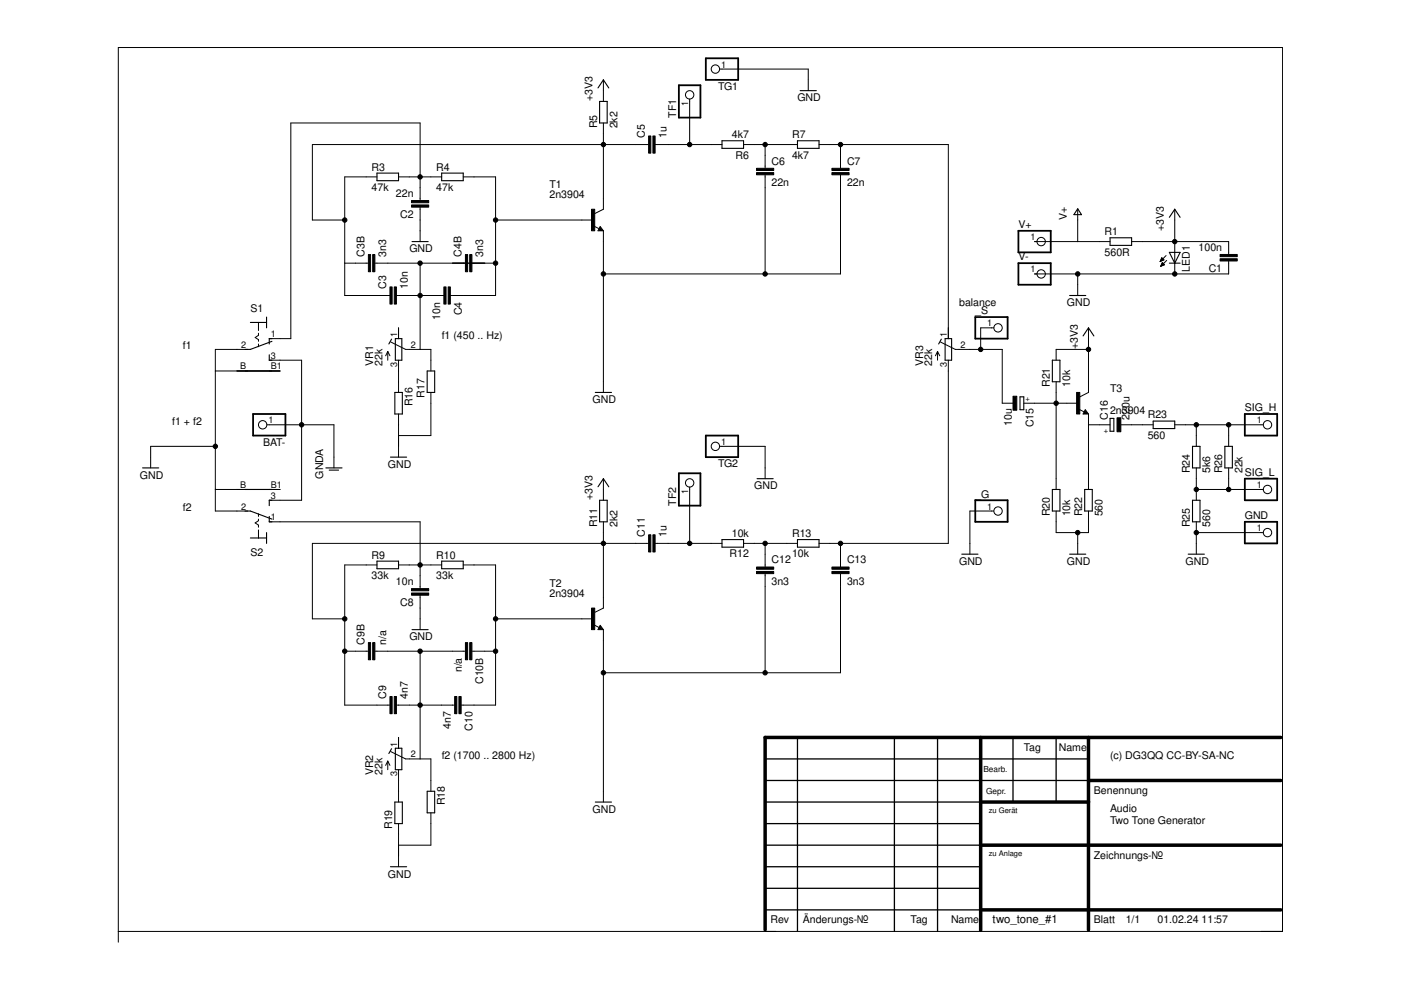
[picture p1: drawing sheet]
<svg xmlns="http://www.w3.org/2000/svg" width="297mm" height="210mm" viewBox="0 0 297 210" stroke-linecap="round" stroke-linejoin="round" font-family="sans-serif">
<g fill="none" stroke="#000" stroke-width=".21">
<path d="M127.9 16.9v4.6M152.6 14.6h18.8v4.6M79.9 37.5h-6.8v25.2h9.6M84.5 37.5h9.1M98.2 37.5h6.9v25.2h-9.6M127.9 26.1v18.3l-1.8 .9M137.5 30.6h-71.3v16.1h6.9M138.9 30.6h14.2M146.2 21v9.6M157.6 30.6h11.5M162.2 30.6v5.1M162.2 37v21.1"/>
<path d="M173.7 30.6h27.4v41.2M178.2 37v21.1h-50.3M178.2 30.6v5.1M73.1 55.8h5M79.5 55.8h25.6M89.1 42.5v-16.4h-27.4v45.7h-4.6M89.1 43.9v7.3M89.1 55.8v18.3M105.1 46.7h20.5M125.9 47.9l1.1 .6M127.3 48l.6 .9h-1.1zM127.9 48.9v34.3"/>
<path d="M219.4 51.2h16M228.5 44.4v6.8M228.5 58.1v4.6M239.9 51.2h20.6v2.8M246 55.4h.1M246 55.3h.2M246.1 55.2h.4M246.1 55.1h.6M246.1 56.4h.2M246.2 55h.5M246.2 56.3h.3M246.2 54.9h.4"/>
<path d="M246.2 56.2h.6M246.3 54.8h.2M246.3 56.1h.5M246.3 54.7h.1M246.3 54.7l.5 .4-.8 .4zM246.3 56h.4M246.4 55.9h.2M246.4 55.8h.1M246.4 55.7l.5 .4-.8 .4zM247.2 54.2l-1.2 1.3M247.4 55.2l-1.3 1.3M249.1 44.4v13.7"/>
<path d="M260.5 55.3v2.8h-41.1M45.7 78.7h13.7M52.5 74.1h-6.8v34.3h6.8M54.8 68.4v1.7M54.8 70.7v.4l-.7 .5 .7 .4v.4M54.8 72.9v.6M57.1 76.4h6.8v29.7h-6.8M82.2 74.5v1.9M82.2 74.5l-.4 .9M82.2 74.5l.5 .9M82.8 72.5l3.2 1.6h5.4v4.6M84.1 62.7h10"/>
<path d="M84.5 69.5v2.3M84.5 76.4v6.8M198.8 74.5v1.9M198.8 74.5l-.5 .9M198.8 74.5l.4 .9M199.4 72.5l3.1 1.6h10v11.4h2.3M201.1 76.4v38.8h-27.4M210.7 69.5h-2.8v4.6M230.8 74.1h-6.9v2.3M230.8 69.5v13.7l-1.8 .9M45.7 94.6h-13.8v4.6M56.6 90.1h14.2v9.1"/>
<path d="M84.5 87.8v9.1M91.4 83.2v9.2h-6.9M152.6 94.6h9.6v6.9M217.1 85.5h11.4M223.9 80.9v22.9M228.8 86.8l1.1 .5M230.1 86.9l.7 .9h-1.2zM230.8 90.1h4.6M230.8 87.8v16M237.6 90.1h6.9M249.1 90.1h18.7M253.6 90.1v4.5"/>
<path d="M253.6 99.2v6.9M260.5 90.1v4.5M260.5 99.2v4.6M45.7 103.8h13.7M54.8 108.9v.6M54.8 110.1v.3l-.7 .5 .7 .4v.5M54.8 112.4v1.7M57.1 110.6h32v14.2M79.9 119.8h-6.8v29.7h9.6M84.5 119.8h9.1M98.2 119.8h6.9v29.7h-7.3M127.9 101.5v4.6"/>
<path d="M127.9 110.6v18.3l-1.8 .9M137.5 115.2h-71.3v16h6.9M138.9 115.2h14.2M146.2 103.3v11.9M157.6 115.2h11.5M162.2 115.2v5M178.2 115.2v5M210.7 108.4h-5.1v9.1M223.9 108.4v4.5h6.9v-4.5M228.5 112.9v4.6M253.6 103.8h14.2M253.6 112.9h14.2"/>
<path d="M253.6 110.6v6.9M73.1 138.1h5M79.5 138.1h19.2M89.1 126.2v7.3M89.1 138.1v22.8M100.1 138.1h5M105.1 131.2h20.5M125.9 132.5l1.1 .6M127.3 132.6l.6 .9h-1.1zM127.9 133.5v36.6M162.2 121.6v21M178.2 121.6v21h-50.3"/>
<path d="M82.8 159.3l3.2 1.6h5.4v6.9M84.1 149.5h12.3M84.5 156.4v2.2M82.2 161.4v1.8M82.2 161.4l-.4 .9M82.2 161.4l.5 .9M84.5 163.2v6.9M84.5 174.6v9.2M91.4 172.3v6.9h-6.9M25.1 197.5h246.8v-187.4h-246.8v189.7"/>
<circle cx="151.7" cy="14.6" r=".89"/>
<circle cx="146.2" cy="20.1" r=".89"/>
<circle cx="220.7" cy="58.1" r=".89"/>
<circle cx="220.7" cy="51.2" r=".89"/>
<circle cx="211.6" cy="69.5" r=".89"/>
<circle cx="55.7" cy="90.1" r=".89"/>
<circle cx="151.7" cy="94.6" r=".89"/>
<circle cx="268.7" cy="90.1" r=".89"/>
<circle cx="146.2" cy="102.4" r=".89"/>
<circle cx="211.6" cy="108.4" r=".89"/>
<circle cx="268.7" cy="103.8" r=".89"/>
<circle cx="268.7" cy="112.9" r=".89"/>
</g>
<g fill="#000" stroke="#000" stroke-width=".21">
<path d="M137.5 28.8h.5v3.7h-.5zM138.4 28.8h.5v3.7h-.5zM160.4 36.6h3.6v.5h-3.6zM160.4 35.7h3.6v.5h-3.6zM176.4 36.6h3.6v.5h-3.6zM176.4 35.7h3.6v.5h-3.6zM78.1 54h.5v3.6h-.5zM79 54h.5v3.6h-.5zM87.2 42.5h3.7v.5h-3.7zM87.2 43.5h3.7v.4h-3.7zM98.7 54h.4v3.6h-.4zM99.6 54h.5v3.6h-.5z"/>
<path d="M125.4 44.4h.7v4.5h-.7zM258.7 54h3.6v.4h-3.6zM258.7 54.9h3.6v.4h-3.6zM82.7 60.8h.4v3.7h-.4zM83.6 60.8h.5v3.7h-.5zM94.1 60.8h.5v3.7h-.5zM95 60.8h.5v3.7h-.5zM214.8 84h.8v3h-.8zM228.3 83.2h.6v4.6h-.6zM236.8 88.6h.8v2.9h-.8zM137.5 113.4h.5v3.6h-.5zM138.4 113.4h.5v3.6h-.5z"/>
<path d="M78.1 136.2h.5v3.7h-.5zM79 136.2h.5v3.7h-.5zM87.2 124.8h3.7v.5h-3.7zM87.2 125.7h3.7v.5h-3.7zM98.7 136.2h.4v3.7h-.4zM99.6 136.2h.5v3.7h-.5zM125.4 128.9h.7v4.6h-.7zM160.4 121.2h3.6v.4h-3.6zM160.4 120.2h3.6v.5h-3.6zM176.4 121.2h3.6v.4h-3.6zM176.4 120.2h3.6v.5h-3.6zM82.7 147.7h.4v3.6h-.4z"/>
<path d="M83.6 147.7h.5v3.6h-.5zM96.4 147.7h.5v3.6h-.5zM97.3 147.7h.5v3.6h-.5z"/>
</g>
<g fill="none" stroke="#000" stroke-width=".23">
<path d="M126.8 18.6l1.1-1.7 1.2 1.7M169.7 19.2h3.4M79.9 36.7h4.6v1.6h-4.6zM93.6 36.7h4.6v1.6h-4.6zM127.1 21.5h1.6v4.6h-1.6zM153.1 29.8h4.5v1.7h-4.5zM169.1 29.8h4.6v1.7h-4.6zM87.4 51.2h3.4M127.3 48.5l.1 .2h-.4l.3-.4 .4 .5h-.7M228.5 44.3l.8 1.2h-1.6zM235.4 50.4h4.5v1.6h-4.5zM247.9 46.1l1.2-1.7 1.1 1.7"/>
<path d="M247.9 53.5h2.3l-1.1 2.3zM247.9 55.8h2.3M51.9 78.7h5.8M53.1 68.4h3.4M56.5 67.2v2.3M57.1 75.2v1.2h.6M57.7 71.8h-.6v1.1M57.7 72.4l-4.6 1.7h-1.2M83 71.9l-.6 1M83.8 71.8h1.4v4.6h-1.4zM90.6 78.7h1.6v4.5h-1.6zM199.6 71.9l-.6 1"/>
<path d="M200.4 71.8h1.4v4.6h-1.4zM223.1 76.4h1.6v4.5h-1.6zM226.8 62.7h3.4M229.6 71.2l1.2-1.7 1.1 1.7M30.2 99.2h3.5M69.1 99.2h3.4M69.8 99.7h2M82.8 96.9h3.4M83.7 83.2h1.6v4.6h-1.6zM126.2 83.2h3.4M216.3 84.1h.8v2.8h-.8zM230.1 87.3l.1 .3h-.3l.2-.5 .4 .6h-.6"/>
<path d="M235.4 88.7h.8v2.7h-.8zM244.5 89.3h4.6v1.6h-4.6zM252.8 94.6h1.6v4.6h-1.6zM259.7 94.6h1.6v4.6h-1.6zM51.9 108.4h1.2l4.6 1.7M51.9 103.8h5.8M53.1 114.1h3.4M56.5 112.9v2.3M57.1 109.5v1.1h.6M57.7 106.1h-.6v1.1M79.9 119h4.6v1.6h-4.6zM93.6 119h4.6v1.6h-4.6z"/>
<path d="M126.8 103.2l1.1-1.7 1.2 1.7M127.1 106.1h1.6v4.5h-1.6zM153.1 114.4h4.5v1.6h-4.5zM160.5 101.5h3.4M169.1 114.4h4.6v1.6h-4.6zM203.9 117.5h3.4M223.1 103.8h1.6v4.6h-1.6zM226.8 117.5h3.4M230 103.8h1.6v4.6h-1.6zM251.9 117.5h3.5M252.8 106.1h1.6v4.5h-1.6zM87.4 133.5h3.4"/>
<path d="M127.3 133l.1 .3h-.4l.3-.5 .4 .6h-.7M83 158.7l-.6 1.1M83.8 158.6h1.4v4.6h-1.4zM83.7 170.1h1.6v4.5h-1.6zM90.6 167.8h1.6v4.5h-1.6zM126.2 170.1h3.4M82.8 183.8h3.4M207.9 197.3v.2"/>
</g>
<path d="M143.9 18.1h4.6v6.8h-4.6zM149.6 12.4h6.9v4.5h-6.9zM215.9 48.9h6.9v4.6h-6.9zM215.9 55.8h6.9v4.6h-6.9zM206.8 67.2h6.8v4.6h-6.8zM53.7 87.8h6.8v4.6h-6.8zM149.6 92.4h6.9v4.5h-6.9zM263.9 87.8h6.9v4.6h-6.9zM143.9 100.4h4.6v6.8h-4.6zM206.8 106.1h6.8v4.5h-6.8zM263.9 101.5h6.9v4.6h-6.9zM263.9 110.6h6.9v4.6h-6.9z" fill="none" stroke="#000" stroke-width=".38"/>
<g fill="none" stroke="#000" stroke-width=".28">
<path d="M169.1 156.4v41M189.6 156.4v41.1M198.8 156.4v41.1M214.8 156.4v13.7M223.9 156.4v13.7M162.2 160.9h68.6M162.2 165.5h68.6M162.2 170.1h45.7M162.2 174.6h45.7M162.2 179.2h45.7M162.2 183.8h45.7M162.2 188.3h45.7"/>
<path d="M162.2 192.9h45.7"/>
</g>
<path d="M207.9 156.4v40.9M230.8 156.4v40.7M271.6 156.4h-109.4v40.7M207.9 170.1h22.9M207.9 179.2h63.7M230.8 165.5h40.8M207.9 192.9h63.7" fill="none" stroke="#000" stroke-width=".74"/>
<g fill="#000" stroke="#000" stroke-width=".21">
<circle cx="89.1" cy="37.5" r=".47"/>
<circle cx="127.9" cy="30.6" r=".47"/>
<circle cx="146.2" cy="30.6" r=".47"/>
<circle cx="162.2" cy="30.6" r=".47"/>
<circle cx="178.2" cy="30.6" r=".47"/>
<circle cx="73.1" cy="46.7" r=".47"/>
<circle cx="89.1" cy="55.8" r=".47"/>
<circle cx="105.1" cy="55.8" r=".47"/>
<circle cx="105.1" cy="46.7" r=".47"/>
<circle cx="127.9" cy="58.1" r=".47"/>
<circle cx="162.2" cy="58.1" r=".47"/>
<circle cx="228.5" cy="58.1" r=".47"/>
<circle cx="249.1" cy="58.1" r=".47"/>
<circle cx="249.1" cy="51.2" r=".47"/>
<circle cx="89.1" cy="62.7" r=".47"/>
<circle cx="207.9" cy="74.1" r=".47"/>
<circle cx="230.8" cy="74.1" r=".47"/>
<circle cx="45.7" cy="94.6" r=".47"/>
<circle cx="63.9" cy="90.1" r=".47"/>
<circle cx="223.9" cy="85.5" r=".47"/>
<circle cx="253.6" cy="90.1" r=".47"/>
<circle cx="260.5" cy="90.1" r=".47"/>
<circle cx="89.1" cy="119.8" r=".47"/>
<circle cx="127.9" cy="115.2" r=".47"/>
<circle cx="146.2" cy="115.2" r=".47"/>
<circle cx="162.2" cy="115.2" r=".47"/>
<circle cx="178.2" cy="115.2" r=".47"/>
<circle cx="228.5" cy="112.9" r=".47"/>
<circle cx="253.6" cy="112.9" r=".47"/>
<circle cx="253.6" cy="103.8" r=".47"/>
<circle cx="260.5" cy="103.8" r=".47"/>
<circle cx="73.1" cy="131.2" r=".47"/>
<circle cx="73.1" cy="138.1" r=".47"/>
<circle cx="89.1" cy="138.1" r=".47"/>
<circle cx="105.1" cy="138.1" r=".47"/>
<circle cx="105.1" cy="131.2" r=".47"/>
<circle cx="89.1" cy="149.5" r=".47"/>
<circle cx="127.9" cy="142.6" r=".47"/>
<circle cx="162.2" cy="142.6" r=".47"/>
</g>
<text font-size="2.4" x="210.4" y="195.8">two_tone_#1</text>
<g font-size="2.2">
<text x="125.6" y="21.5" transform="rotate(-90 125.6 21.5)">+3V3</text>
<text x="152.2" y="19.1">TG1</text>
<text x="169.1" y="21.5">GND</text>
<text x="126.6" y="27.2" transform="rotate(-90 126.6 27.2)">R5</text>
<text x="130.9" y="27.2" transform="rotate(-90 130.9 27.2)">2k2</text>
<text x="136.7" y="29.3" transform="rotate(-90 136.7 29.3)">C5</text>
<text x="141.3" y="29.3" transform="rotate(-90 141.3 29.3)">1u</text>
<text x="143.4" y="24.9" transform="rotate(-90 143.4 24.9)">TF1</text>
<text x="155.2" y="29.3">4k7</text>
<text x="167.9" y="29.3">R7</text>
<text x="155.9" y="33.6">R6</text>
<text x="163.6" y="34.9">C6</text>
<text x="167.9" y="33.6">4k7</text>
<text x="179.6" y="34.9">C7</text>
<text x="78.8" y="40.5">47k</text>
<text x="78.8" y="36.2">R3</text>
<text x="84" y="41.7">22n</text>
<text x="92.5" y="40.5">47k</text>
<text x="92.5" y="36.2">R4</text>
<text x="116.5" y="39.8">T1</text>
<text x="163.6" y="39.5">22n</text>
<text x="179.6" y="39.5">22n</text>
<text x="84.8" y="46.3">C2</text>
<text x="116.5" y="42.1">2n3904</text>
<text x="226.2" y="46.7" transform="rotate(-90 226.2 46.7)">V+</text>
<text x="86.8" y="53.5">GND</text>
<text x="215.9" y="48.4">V+</text>
<text x="234.2" y="49.9">R1</text>
<text x="246.8" y="48.9" transform="rotate(-90 246.8 48.9)">+3V3</text>
<text x="254.1" y="53.2">100n</text>
<text x="77.3" y="54.4" transform="rotate(-90 77.3 54.4)">C3B</text>
<text x="81.9" y="54.4" transform="rotate(-90 81.9 54.4)">3n3</text>
<text x="97.9" y="54.4" transform="rotate(-90 97.9 54.4)">C4B</text>
<text x="102.4" y="54.4" transform="rotate(-90 102.4 54.4)">3n3</text>
<text x="215.9" y="55.2">V-</text>
<text x="234.2" y="54.2">560R</text>
<text x="252.3" y="57.6" transform="rotate(-90 252.3 57.6)">LED1</text>
<text x="256.3" y="57.7">C1</text>
<text x="81.9" y="61.3" transform="rotate(-90 81.9 61.3)">C3</text>
<text x="86.4" y="61.3" transform="rotate(-90 86.4 61.3)">10n</text>
<text x="203.4" y="64.9">balance</text>
<text x="226.2" y="64.9">GND</text>
<text x="53.1" y="66.1">S1</text>
<text x="93.3" y="67.8" transform="rotate(-90 93.3 67.8)">10n</text>
<text x="93.6" y="71.8">f1 (450 .. Hz)</text>
<text x="97.9" y="66.9" transform="rotate(-90 97.9 66.9)">C4</text>
<text x="206.8" y="66.6">_S</text>
<text x="38.8" y="74.1">f1</text>
<text x="79.1" y="77.5" transform="rotate(-90 79.1 77.5)">VR1</text>
<text x="81.1" y="77.5" transform="rotate(-90 81.1 77.5)">22k</text>
<text x="195.7" y="77.5" transform="rotate(-90 195.7 77.5)">VR3</text>
<text x="197.6" y="77.5" transform="rotate(-90 197.6 77.5)">22k</text>
<text x="228.5" y="74.1" transform="rotate(-90 228.5 74.1)">+3V3</text>
<text x="222.6" y="82.1" transform="rotate(-90 222.6 82.1)">R21</text>
<text x="226.9" y="82.1" transform="rotate(-90 226.9 82.1)">10k</text>
<text x="235.3" y="83.2">T3</text>
<text x="87.5" y="86.2" transform="rotate(-90 87.5 86.2)">R16</text>
<text x="90" y="84.4" transform="rotate(-90 90 84.4)">R17</text>
<text x="125.6" y="85.5">GND</text>
<text x="234.9" y="89" transform="rotate(-90 234.9 89)">C16</text>
<text x="235.3" y="87.8">2n3904</text>
<text x="239.5" y="89" transform="rotate(-90 239.5 89)">220u</text>
<text x="243.3" y="88.7">R23</text>
<text x="263.9" y="87.2">SIG_H</text>
<text x="36.5" y="90.1">f1 + f2</text>
<text x="55.8" y="94.5">BAT-</text>
<text x="214.5" y="90.3" transform="rotate(-90 214.5 90.3)">10u</text>
<text x="219.1" y="90.6" transform="rotate(-90 219.1 90.6)">C15</text>
<text x="243.3" y="93">560</text>
<text x="29.7" y="101.5">GND</text>
<text x="68.5" y="101.5" transform="rotate(-90 68.5 101.5)">GNDA</text>
<text x="82.2" y="99.2">GND</text>
<text x="152.2" y="99.1">TG2</text>
<text x="252.3" y="100.4" transform="rotate(-90 252.3 100.4)">R24</text>
<text x="256.6" y="100.4" transform="rotate(-90 256.6 100.4)">5k6</text>
<text x="259.1" y="100.4" transform="rotate(-90 259.1 100.4)">R26</text>
<text x="263.5" y="100.4" transform="rotate(-90 263.5 100.4)">22k</text>
<text x="263.9" y="100.9">SIG_L</text>
<text x="125.6" y="106.1" transform="rotate(-90 125.6 106.1)">+3V3</text>
<text x="143.4" y="107.2" transform="rotate(-90 143.4 107.2)">TF2</text>
<text x="159.9" y="103.8">GND</text>
<text x="206.8" y="105.5">_G</text>
<text x="38.8" y="108.4">f2</text>
<text x="126.6" y="111.8" transform="rotate(-90 126.6 111.8)">R11</text>
<text x="130.9" y="111.8" transform="rotate(-90 130.9 111.8)">2k2</text>
<text x="136.7" y="113.8" transform="rotate(-90 136.7 113.8)">C11</text>
<text x="141.3" y="113.8" transform="rotate(-90 141.3 113.8)">1u</text>
<text x="155.2" y="113.8">10k</text>
<text x="167.9" y="113.9">R13</text>
<text x="222.6" y="109.5" transform="rotate(-90 222.6 109.5)">R20</text>
<text x="226.9" y="109.5" transform="rotate(-90 226.9 109.5)">10k</text>
<text x="229.4" y="109.5" transform="rotate(-90 229.4 109.5)">R22</text>
<text x="233.7" y="109.5" transform="rotate(-90 233.7 109.5)">560</text>
<text x="252.3" y="111.8" transform="rotate(-90 252.3 111.8)">R25</text>
<text x="256.6" y="111.8" transform="rotate(-90 256.6 111.8)">560</text>
<text x="263.9" y="110.1">GND</text>
<text x="53.1" y="118">S2</text>
<text x="78.8" y="118.4">R9</text>
<text x="92.5" y="118.4">R10</text>
<text x="154.7" y="118.2">R12</text>
<text x="163.6" y="119.4">C12</text>
<text x="167.9" y="118.2">10k</text>
<text x="179.6" y="119.4">C13</text>
<text x="203.4" y="119.8">GND</text>
<text x="226.2" y="119.8">GND</text>
<text x="251.3" y="119.8">GND</text>
<text x="78.8" y="122.8">33k</text>
<text x="84" y="124">10n</text>
<text x="92.5" y="122.8">33k</text>
<text x="116.5" y="124.4">T2</text>
<text x="163.6" y="124">3n3</text>
<text x="179.6" y="124">3n3</text>
<text x="84.8" y="128.6">C8</text>
<text x="116.5" y="126.6">2n3904</text>
<text x="77.3" y="136.7" transform="rotate(-90 77.3 136.7)">C9B</text>
<text x="81.9" y="136.7" transform="rotate(-90 81.9 136.7)">n/a</text>
<text x="86.8" y="135.8">GND</text>
<text x="97.9" y="142.5" transform="rotate(-90 97.9 142.5)">n/a</text>
<text x="81.9" y="148.1" transform="rotate(-90 81.9 148.1)">C9</text>
<text x="86.4" y="148.1" transform="rotate(-90 86.4 148.1)">4n7</text>
<text x="102.5" y="145" transform="rotate(-90 102.5 145)">C10B</text>
<text x="95.6" y="154.6" transform="rotate(-90 95.6 154.6)">4n7</text>
<text x="100.2" y="155" transform="rotate(-90 100.2 155)">C10</text>
<text x="93.6" y="160.9">f2 (1700 .. 2800 Hz)</text>
<text x="217.1" y="159.2">Tag</text>
<text x="224.5" y="159.2">Name</text>
<text x="235.3" y="160.9">(c) DG3QQ CC-BY-SA-NC</text>
<text x="79.1" y="164.3" transform="rotate(-90 79.1 164.3)">VR2</text>
<text x="81.1" y="164.3" transform="rotate(-90 81.1 164.3)">22k</text>
<text x="94.3" y="170.7" transform="rotate(-90 94.3 170.7)">R18</text>
<text x="125.6" y="172.3">GND</text>
<text x="231.9" y="168.3">Benennung</text>
<text x="235.3" y="172.2">Audio</text>
<text x="83.2" y="175.8" transform="rotate(-90 83.2 175.8)">R19</text>
<text x="235.3" y="174.6">Two Tone Generator</text>
<text x="231.9" y="182.1">Zeichnungs-№</text>
<text x="82.2" y="186.1">GND</text>
<text x="163.4" y="195.8">Rev</text>
<text x="170.2" y="195.8">Änderungs-№</text>
<text x="193.1" y="195.8">Tag</text>
<text x="201.6" y="195.8">Name</text>
<text x="231.9" y="195.8">Blatt</text>
<text x="238.7" y="195.8">1/1</text>
<text x="245.4" y="195.8">01.02.24</text>
<text x="254.8" y="195.8">11:57</text>
</g>
<g font-size="1.9">
<text x="152.9" y="14.3">1</text>
<text x="145.9" y="22.4" transform="rotate(-90 145.9 22.4)">1</text>
<text x="218.5" y="50.9">1</text>
<text x="218.5" y="57.8">1</text>
<text x="57.4" y="71.5">1</text>
<text x="84.2" y="71.5" transform="rotate(-90 84.2 71.5)">1</text>
<text x="200.7" y="71.5" transform="rotate(-90 200.7 71.5)">1</text>
<text x="209.3" y="69.2">1</text>
<text x="51.1" y="73.8">2</text>
<text x="57.4" y="76">3</text>
<text x="84.2" y="77.8" transform="rotate(-90 84.2 77.8)">3</text>
<text x="87.1" y="73.8">2</text>
<text x="200.7" y="77.8" transform="rotate(-90 200.7 77.8)">3</text>
<text x="203.7" y="73.8">2</text>
<text x="50.9" y="78.3">B</text>
<text x="57.4" y="78.3">B1</text>
<text x="56.9" y="89.8">1</text>
<text x="266.5" y="89.8">1</text>
<text x="152.9" y="94.3">1</text>
<text x="50.9" y="103.5">B</text>
<text x="57.4" y="105.8">3</text>
<text x="57.4" y="103.5">B1</text>
<text x="145.9" y="104.7" transform="rotate(-90 145.9 104.7)">1</text>
<text x="266.5" y="103.5">1</text>
<text x="51.1" y="108">2</text>
<text x="57.4" y="110.3">1</text>
<text x="209.3" y="108">1</text>
<text x="266.5" y="112.6">1</text>
<text x="84.2" y="158.3" transform="rotate(-90 84.2 158.3)">1</text>
<text x="87.1" y="160.6">2</text>
<text x="84.2" y="164.6" transform="rotate(-90 84.2 164.6)">3</text>
</g>
<g font-size="1.8">
<text x="208.5" y="163.8">Bearb.</text>
<text x="209.1" y="168.3">Gepr.</text>
</g>
<g font-size="1.6">
<text x="217.4" y="85">+</text>
<text x="234.1" y="91.7">+</text>
<text x="209.6" y="172.3">zu Gerät</text>
<text x="209.6" y="181.5">zu Anlage</text>
</g>
</svg>
